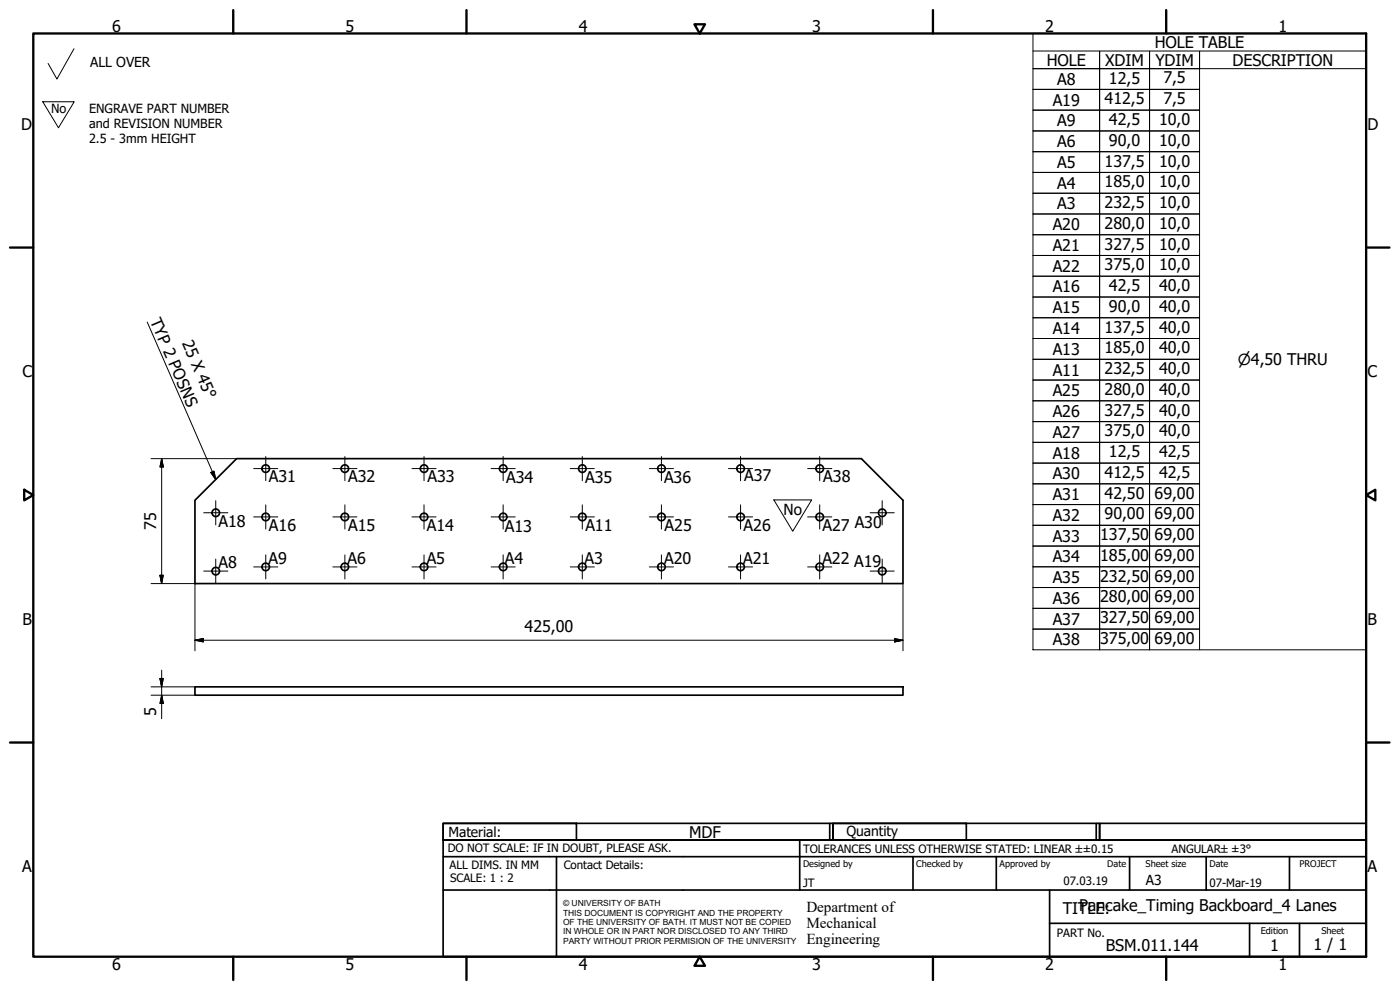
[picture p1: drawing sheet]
<svg xmlns="http://www.w3.org/2000/svg" width="420mm" height="297mm" viewBox="0 0 420 297" stroke-linecap="round" stroke-linejoin="round" font-family="sans-serif">
<!-- layer: Visible (ISO) -->
<g fill="none" stroke="#000" stroke-width=".51">
<path d="M58.5 150.1l12.5-12.5h187.5l12.5 12.5v25h-212.5zM58.5 206.1h212.5v2.5h-212.5z"/>
<circle cx="64.8" cy="153.9" r="1.13"/>
<circle cx="79.7" cy="155.1" r="1.13"/>
<circle cx="79.7" cy="140.6" r="1.13"/>
<circle cx="103.5" cy="155.1" r="1.13"/>
<circle cx="103.5" cy="140.6" r="1.13"/>
<circle cx="127.3" cy="155.1" r="1.13"/>
<circle cx="127.3" cy="140.6" r="1.13"/>
<circle cx="151" cy="155.1" r="1.13"/>
<circle cx="151" cy="140.6" r="1.13"/>
<circle cx="174.8" cy="155.1" r="1.13"/>
<circle cx="174.8" cy="140.6" r="1.13"/>
<circle cx="198.5" cy="155.1" r="1.13"/>
<circle cx="198.5" cy="140.6" r="1.13"/>
<circle cx="222.3" cy="155.1" r="1.13"/>
<circle cx="222.3" cy="140.6" r="1.13"/>
<circle cx="246" cy="155.1" r="1.13"/>
<circle cx="246" cy="140.6" r="1.13"/>
<circle cx="264.8" cy="153.9" r="1.13"/>
<circle cx="64.8" cy="171.4" r="1.13"/>
<circle cx="79.7" cy="170.1" r="1.13"/>
<circle cx="103.5" cy="170.1" r="1.13"/>
<circle cx="127.3" cy="170.1" r="1.13"/>
<circle cx="151" cy="170.1" r="1.13"/>
<circle cx="174.8" cy="170.1" r="1.13"/>
<circle cx="198.5" cy="170.1" r="1.13"/>
<circle cx="222.3" cy="170.1" r="1.13"/>
<circle cx="246" cy="170.1" r="1.13"/>
<circle cx="264.8" cy="171.4" r="1.13"/>
</g>
<!-- layer: Border (ISO) -->
<g fill="none" stroke="#000" stroke-width=".7">
<path d="M10 10h400v277h-400zM70 3v7M140 3v7M208.4 7.3h3.2l-1.6 2.7zM280 3v7M350 3v7M3 74.3h7M410 74.3h7M7.3 146.9l2.7 1.6-2.7 1.6zM410 148.5l2.7-1.6v3.2zM3 222.8h7M410 222.8h7"/>
<path d="M70 287v7M140 287v7M210 287l1.6 2.8h-3.2zM280 287v7M350 287v7"/>
</g>
<!-- layer: Title (ISO) -->
<g fill="none" stroke="#000" stroke-width=".51">
<path d="M133 247h40v5h-40zM133 247h117v5h-117zM133 257v-5h277v5M133 257h277v30h-277zM167 257v30M240 252v15M249 247v5M250 247h40v5h-40zM250 247h80v5h-80zM274 257v10M299 257v10M329 247v5"/>
<path d="M330 247h80v5h-80zM339 257v10M362 257v10M387 257v10M133 267h277M315 277h95M315 267v20M375 277v10M390 277v10"/>
</g>
<!-- layer: Sketch Geometry (ISO) -->
<path d="M22.2 14.6l-5.1 9.1-2.7-4.7M12.8 30.5h9.5l-4.8 7.8zM232.2 150h11.4l-5.7 9.4zM58.5 175.1h.5" fill="none" stroke="#000" stroke-width=".3"/>
<!-- layer: Symbol (ISO) -->
<g fill="none" stroke="#000" stroke-width=".3">
<path d="M310 15.3h20v5.3h-20h20v6.2h-20h20v6.2h-20h20v6.3h-20h20v6.2h-20h20v6.2h-20h20v6.3h-20h20v6.2h-20h20v6.2h-20h20v6.3h-20h20v6.2h-20h20v6.2h-20h20v6.2h-20h20v6.3h-20h20v6.2h-20h20v6.2h-20h20v6.3h-20h20v6.2h-20h20v6.2h-20h20v6.2h-20h20v6.3h-20h20v6.2h-20h20v6.2h-20h20v6.2h-20h20v6.3h-20h20v6.2h-20h20v6.2h-20h20v6.3h-20h20v6.2v-6.2h15v6.2v-6.2h15v6.2M310 10h100v185h-100zM330 15.3h15v5.3h-15zM345 15.3h15v5.3h-15zM410 15.3h-50v5.3h50M330 20.6h15v6.2h-15zM330 26.8h15v6.2h-15zM330 33h15v6.3h-15zM330 39.3h15v6.2h-15zM345 20.6h15v6.2h-15zM345 26.8h15v6.2h-15zM345 33h15v6.3h-15z"/>
<path d="M345 39.3h15v6.2h-15zM330 45.5h15v6.2h-15zM330 51.7h15v6.3h-15zM330 58h15v6.2h-15zM345 45.5h15v6.2h-15zM345 51.7h15v6.3h-15zM345 58h15v6.2h-15zM330 64.2h15v6.2h-15zM330 70.4h15v6.3h-15zM330 76.7h15v6.2h-15zM345 64.2h15v6.2h-15zM345 70.4h15v6.3h-15z"/>
<path d="M345 76.7h15v6.2h-15zM44.2 96.6l20.5 47.3M330 82.9h15v6.2h-15zM330 89.1h15v6.2h-15zM330 95.3h15v6.3h-15zM345 82.9h15v6.2h-15zM345 89.1h15v6.2h-15zM345 95.3h15v6.3h-15zM330 101.6h15v6.2h-15zM330 107.8h15v6.2h-15zM330 114h15v6.3h-15zM345 101.6h15v6.2h-15z"/>
<path d="M345 107.8h15v6.2h-15zM345 114h15v6.3h-15zM330 120.3h15v6.2h-15zM330 126.5h15v6.2h-15zM330 132.7h15v6.2h-15zM330 138.9h15v6.3h-15zM345 120.3h15v6.2h-15zM345 126.5h15v6.2h-15zM345 132.7h15v6.2h-15zM345 138.9h15v6.3h-15zM63.3 141.8l.9-.4 .5 2.5zM330 145.2h15v6.2h-15z"/>
<path d="M330 151.4h15v6.2h-15zM330 157.6h15v6.2h-15zM345 145.2h15v6.2h-15zM345 151.4h15v6.2h-15zM345 157.6h15v6.2h-15zM330 163.8h15v6.3h-15zM330 170.1h15v6.2h-15zM330 176.3h15v6.2h-15zM345 163.8h15v6.3h-15zM345 170.1h15v6.2h-15zM345 176.3h15v6.2h-15zM330 182.5h15v6.3h-15z"/>
<path d="M345 182.5h15v6.3h-15z"/>
</g>
<!-- layer: Sketch Geometry (ISO) -->
<path d="M237.9 168.8h.1" fill="none" stroke="#fff" stroke-width=".3"/>
<!-- layer: Center Mark (ISO) -->
<g fill="none" stroke="#000" stroke-width=".3">
<path d="M79.8 137v7.2M103.5 137v7.2M127.3 137v7.2M151 137v7.2M174.8 137v7.2M198.5 137v7.2M222.2 137v7.2M246 137v7.2M61.1 153.8h7.3M64.7 150.2v7.3M76.1 155.1h7.3M76.1 140.6h7.3"/>
<path d="M79.8 151.5v7.2M99.9 155.1h7.2M99.9 140.6h7.2M103.5 151.5v7.2M123.6 155.1h7.3M123.6 140.6h7.3M127.3 151.5v7.2M147.4 155.1h7.2M147.4 140.6h7.2M151 151.5v7.2M171.1 155.1h7.3M171.1 140.6h7.3"/>
<path d="M174.8 151.5v7.2M194.9 155.1h7.2M194.9 140.6h7.2M198.5 151.5v7.2M218.6 155.1h7.3M218.6 140.6h7.3M222.2 151.5v7.2M242.4 155.1h7.2M242.4 140.6h7.2M246 151.5v7.2M261.1 153.8h7.3M264.8 150.2v7.3"/>
<path d="M61.1 171.4h7.3M64.7 167.7v7.3M76.1 170.1h7.3M79.8 166.5v7.2M99.9 170.1h7.2M103.5 166.5v7.2M123.6 170.1h7.3M127.3 166.5v7.2M147.4 170.1h7.2M151 166.5v7.2M171.1 170.1h7.3M174.8 166.5v7.2"/>
<path d="M194.9 170.1h7.2M198.5 166.5v7.2M218.6 170.1h7.3M222.2 166.5v7.2M242.4 170.1h7.2M246 166.5v7.2M261.1 171.4h7.3M264.8 167.7v7.3"/>
</g>
<!-- layer: Dimension (ISO) -->
<g fill="none" stroke="#000" stroke-width=".3">
<path d="M45.3 137.6h25.7M48.5 137.6l.5 2.5h-1zM48.5 137.6v37.5M45.3 175.1h13.2v20.2M48 172.6h1l-.5 2.5zM271 175.1v20.2M58.5 192.1l2.5-.5v1zM58.5 192.1h212.5M268.5 191.6l2.5 .5-2.5 .5zM45.3 208.6h13.2M45.3 206.1h13.2M48 203.6h1l-.5 2.5z"/>
<path d="M48.5 208.6l.5 2.5h-1zM48.5 201.1v14.6"/>
</g>
<path d="M48.5 137.6l.5 2.5zM48.5 137.6l.5 2.5h-1zM48 172.6l.5 2.5zM48 172.6h1l-.5 2.5zM58.5 192.1l2.5-.5zM58.5 192.1l2.5-.5v1zM268.5 192.6l2.5-.5zM268.5 191.6l2.5 .5-2.5 .5zM48 203.6l.5 2.5zM48 203.6h1l-.5 2.5zM48.5 208.6l.5 2.5zM48.5 208.6l.5 2.5h-1z" fill="#000" stroke="#000" stroke-width=".3"/>
<!-- layer: Symbol (ISO) -->
<path d="M63.3 141.8l1.4 2.1zM63.3 141.8l.9-.4 .5 2.5z" fill="#000" stroke="#000" stroke-width=".3"/>
<g font-size="4.8">
<text x="33.7" y="9.6">6</text>
<text x="103.7" y="9.6">5</text>
<text x="173.7" y="9.6">4</text>
<text x="243.7" y="9.6">3</text>
<text x="313.7" y="9.6">2</text>
<text x="383.7" y="9.6">1</text>
<text x="346.6" y="14.4">HOLE TABLE</text>
<text x="314.1" y="19.7">HOLE</text>
<text x="331.7" y="19.7">XDIM</text>
<text x="346.7" y="19.7">YDIM</text>
<text x="369.9" y="19.7">DESCRIPTION</text>
<text x="317.2" y="25.5">A8</text>
<text x="332.8" y="25.1">12,5</text>
<text x="349.1" y="25">7,5</text>
<text x="315.9" y="31.7">A19</text>
<text x="331.5" y="31.3">412,5</text>
<text x="349.1" y="31.2">7,5</text>
<text x="6.3" y="38.9">D</text>
<text x="317.2" y="37.9">A9</text>
<text x="332.8" y="37.5">42,5</text>
<text x="347.8" y="37.5">10,0</text>
<text x="410.4" y="38.9">D</text>
<text x="317.2" y="44.1">A6</text>
<text x="332.8" y="43.8">90,0</text>
<text x="347.8" y="43.8">10,0</text>
<text x="317.2" y="50.3">A5</text>
<text x="331.5" y="50">137,5</text>
<text x="347.8" y="50">10,0</text>
<text x="317.2" y="56.6">A4</text>
<text x="331.5" y="56.2">185,0</text>
<text x="347.8" y="56.2">10,0</text>
<text x="317.2" y="62.8">A3</text>
<text x="331.5" y="62.4">232,5</text>
<text x="347.8" y="62.4">10,0</text>
<text x="315.9" y="69.1">A20</text>
<text x="331.5" y="68.7">280,0</text>
<text x="347.8" y="68.7">10,0</text>
<text x="315.9" y="75.3">A21</text>
<text x="331.5" y="74.9">327,5</text>
<text x="347.8" y="74.9">10,0</text>
<text x="315.9" y="81.6">A22</text>
<text x="331.5" y="81.1">375,0</text>
<text x="347.8" y="81.1">10,0</text>
<text x="315.9" y="87.7">A16</text>
<text x="332.8" y="87.3">42,5</text>
<text x="347.8" y="87.3">40,0</text>
<text x="315.9" y="93.9">A15</text>
<text x="332.8" y="93.6">90,0</text>
<text x="347.8" y="93.6">40,0</text>
<text x="44.9" y="96.3" transform="rotate(66 44.9 96.3)">TYP 2 POSNS</text>
<text x="315.9" y="100.2">A14</text>
<text x="331.5" y="99.8">137,5</text>
<text x="347.8" y="99.8">40,0</text>
<text x="54.5" y="102.9" transform="rotate(66 54.5 102.9)">25 X 45°</text>
<text x="315.9" y="106.4">A13</text>
<text x="331.5" y="106.1">185,0</text>
<text x="347.8" y="106">40,0</text>
<text x="6.7" y="113.2">C</text>
<text x="315.9" y="112.7">A11</text>
<text x="331.5" y="112.3">232,5</text>
<text x="347.8" y="112.3">40,0</text>
<text x="410.4" y="113.2">C</text>
<text x="315.9" y="118.9">A25</text>
<text x="331.5" y="118.5">280,0</text>
<text x="347.8" y="118.5">40,0</text>
<text x="315.9" y="125.1">A26</text>
<text x="331.5" y="124.7">327,5</text>
<text x="347.8" y="124.7">40,0</text>
<text x="315.9" y="131.4">A27</text>
<text x="331.5" y="130.9">375,0</text>
<text x="347.8" y="130.9">40,0</text>
<text x="315.9" y="137.6">A18</text>
<text x="332.8" y="137.2">12,5</text>
<text x="347.8" y="137.2">42,5</text>
<text x="315.9" y="143.8">A30</text>
<text x="331.5" y="143.4">412,5</text>
<text x="347.8" y="143.4">42,5</text>
<text x="80.7" y="144.8">A31</text>
<text x="104.5" y="144.7">A32</text>
<text x="128.3" y="144.5">A33</text>
<text x="151.9" y="144.8">A34</text>
<text x="175.6" y="144.9">A35</text>
<text x="199.3" y="145">A36</text>
<text x="223.4" y="144.3">A37</text>
<text x="247.1" y="144.5">A38</text>
<text x="331.5" y="149.6">42,50</text>
<text x="346.5" y="149.6">69,00</text>
<text x="315.9" y="150">A31</text>
<text x="331.5" y="155.9">90,00</text>
<text x="346.5" y="155.9">69,00</text>
<text x="46.9" y="159" transform="rotate(-90 46.9 159)">75</text>
<text x="65.5" y="158.2">A18</text>
<text x="80.7" y="159.2">A16</text>
<text x="104.5" y="159.2">A15</text>
<text x="128.1" y="159.3">A14</text>
<text x="151.5" y="159.7">A13</text>
<text x="175.7" y="159.2">A11</text>
<text x="199.5" y="159.2">A25</text>
<text x="223.2" y="159.3">A26</text>
<text x="246.8" y="159.5">A27 A30</text>
<text x="315.9" y="156.3">A32</text>
<text x="315.9" y="162.5">A33</text>
<text x="330.2" y="162.1">137,50</text>
<text x="346.5" y="162.1">69,00</text>
<text x="65.6" y="170.5">A8</text>
<text x="80.6" y="169.2">A9</text>
<text x="104.3" y="169.2">A6</text>
<text x="128.1" y="169.2">A5</text>
<text x="151.5" y="169.1">A4</text>
<text x="175.4" y="169.1">A3</text>
<text x="199.3" y="169.2">A20</text>
<text x="223.1" y="169.3">A21</text>
<text x="246.8" y="169.3">A22 A19</text>
<text x="315.9" y="168.7">A34</text>
<text x="330.2" y="168.3">185,00</text>
<text x="346.5" y="168.3">69,00</text>
<text x="315.9" y="174.9">A35</text>
<text x="330.2" y="174.5">232,50</text>
<text x="346.5" y="174.5">69,00</text>
<text x="315.9" y="181.2">A36</text>
<text x="330.2" y="180.8">280,00</text>
<text x="346.5" y="180.7">69,00</text>
<text x="6.8" y="187.4">B</text>
<text x="157.5" y="189.7">425,00</text>
<text x="315.9" y="187.4">A37</text>
<text x="330.2" y="187">327,50</text>
<text x="346.5" y="187">69,00</text>
<text x="410.4" y="187.4">B</text>
<text x="315.9" y="193.6">A38</text>
<text x="330.2" y="193.2">375,00</text>
<text x="346.5" y="193.2">69,00</text>
<text x="46.9" y="214.9" transform="rotate(-90 46.9 214.9)">5</text>
<text x="206.8" y="251.4">MDF</text>
<text x="6.7" y="261.7">A</text>
<text x="410.4" y="261.7">A</text>
<text x="319" y="274.2">TITLE:</text>
<text x="323.8" y="273.4">Pancake_Timing Backboard_4 Lanes</text>
<text x="331.9" y="285.3">BSM.011.144</text>
<text x="381.2" y="285.3">1</text>
<text x="394.2" y="285">1 / 1</text>
<text x="33.7" y="291">6</text>
<text x="103.7" y="290.9">5</text>
<text x="173.7" y="290.9">4</text>
<text x="243.7" y="291">3</text>
<text x="313.7" y="291">2</text>
<text x="383.7" y="290.9">1</text>
</g>
<g font-size="4.6">
<text x="371.5" y="109.5">⌀4,50 THRU</text>
<text x="235.2" y="154.4">No</text>
<text x="242" y="273.7">Department of</text>
<text x="242" y="278.4">Mechanical</text>
<text x="242" y="283.2">Engineering</text>
</g>
<g font-size="4.1">
<text x="27.1" y="20.1">ALL OVER</text>
<text x="134.6" y="251.1">Material:</text>
<text x="254" y="250.8">Quantity</text>
<text x="343.9" y="265.6">A3</text>
</g>
<g font-size="3.8">
<text x="15.4" y="33.9">No</text>
<text x="26.8" y="33.8">ENGRAVE PART NUMBER</text>
<text x="26.8" y="38.3">and REVISION NUMBER</text>
<text x="26.8" y="42.8">2.5 - 3mm HEIGHT</text>
</g>
<g font-size="3.5">
<text x="134.4" y="255.6">DO NOT SCALE: IF IN DOUBT, PLEASE ASK.</text>
<text x="241" y="256">TOLERANCES UNLESS OTHERWISE STATED: LINEAR ±±0.15</text>
<text x="351.6" y="256">ANGULAR±±3°</text>
<text x="134.9" y="260.6">ALL DIMS. IN MM</text>
<text x="169.2" y="260.6">Contact Details:</text>
<text x="135.1" y="264.8">SCALE: 1 : 2</text>
<text x="241" y="266">JT</text>
<text x="319.2" y="265.5">07.03.19</text>
<text x="363" y="266">07-Mar-19</text>
<text x="317.2" y="281.2">PART No.</text>
</g>
<g font-size="2.8">
<text x="241" y="260.1">Designed by</text>
<text x="275" y="260.1">Checked by</text>
<text x="300" y="260.1">Approved by</text>
<text x="332.3" y="260">Date</text>
<text x="343.8" y="260.1">Sheet size</text>
<text x="363" y="260">Date</text>
<text x="390" y="260.1">PROJECT</text>
<text x="378.4" y="280.1">Edition</text>
<text x="396.6" y="280.1">Sheet</text>
</g>
<g font-size="2.5">
<text x="169" y="271.9">© UNIVERSITY OF BATH</text>
<text x="169" y="274.7">THIS DOCUMENT IS COPYRIGHT AND THE PROPERTY</text>
<text x="169" y="277.5">OF THE UNIVERSITY OF BATH. IT MUST NOT BE COPIED</text>
<text x="169" y="280.4">IN WHOLE OR IN PART NOR DISCLOSED TO ANY THIRD</text>
<text x="169" y="283.2">PARTY WITHOUT PRIOR PERMISION OF THE UNIVERSITY</text>
</g>
</svg>
